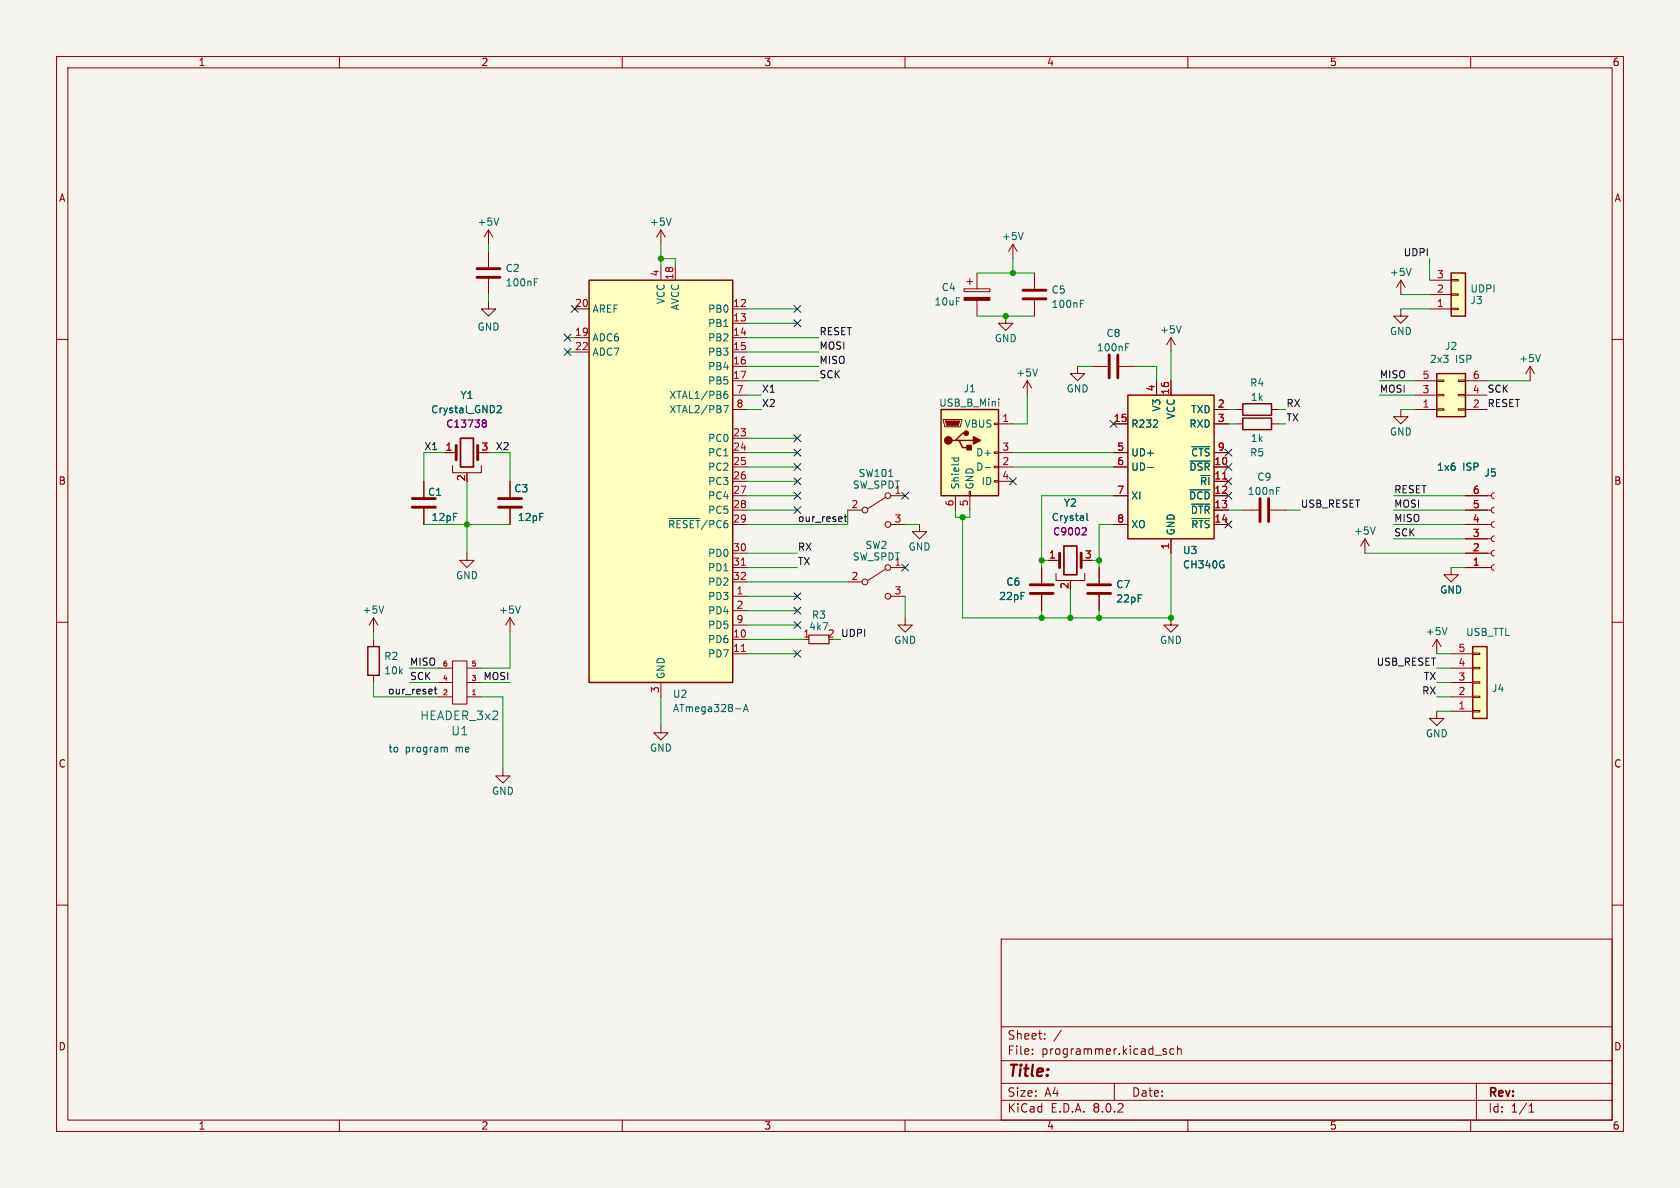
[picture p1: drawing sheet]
<svg xmlns="http://www.w3.org/2000/svg" width="297mm" height="210mm" viewBox="0 0 297 210" stroke-linecap="round" stroke-linejoin="round" font-family="sans-serif">
<path d="M0 0h297v210h-297z" fill="#f5f4ef" stroke="#f5f4ef" stroke-width=".18"/>
<g fill="none" stroke="#840000" stroke-width=".18">
<path d="M10 10h277v190h-277zM12 12h273v186h-273zM60 10v2M110 10v2M160 10v2M210 10v2M260 10v2M10 60h2M247.6 49.5l-.7 1.3M247.6 49.5v2.6M247.6 49.5l.8 1.3M285 60h2"/>
<path d="M10 110h2M77.5 118.1h2.5M80 116.8h2.5v7.7h-2.5zM82.5 118.1h2.6M285 110h2M77.5 123.2h2.5M77.5 120.7h2.5M82.5 123.2h2.6M82.5 120.7h2.6M254 125.7v1.3h1.3l-1.3 1.3-1.3-1.3h1.3M10 160h2M285 160h2"/>
<path d="M177 166h108v32h-108zM60 198v2M110 198v2M160 198v2M177 194.5h108M177 191.5h108M177 187.5h108M177 181.5h108M182.5 186.3v.1M182.5 185.5v.1M184.7 183.6v.1M184.7 182.8v.1"/>
<path d="M187.6 182.1l-1.3 2M197 191.5v3M205.8 185.9l.4 .1v.2l-.2 .2h-.3M205.8 185.4l.4 .1M207.5 185.5l-.4-.1-.3 .3v.4l.2 .2h.5M208.2 185.5l.2-.1 .3 .1 .1 .9M208.2 184.9v1.5M210 198v2M260 198v2M261 191.5v6.5M270.3 196.6h.9M270.3 195.5l.4-.4v1.5"/>
</g>
<path d="M143 112.3h3.6v1.5h-3.6z" fill="none" stroke="#840000" stroke-width=".2"/>
<path d="M249.5 47.4l-.5 1.3" fill="none" stroke="#006464" stroke-width=".18"/>
<path d="M256.5 48.3h2.6v7.6h-2.6z" fill="#ffffc2"/>
<g fill="none" stroke="#840000" stroke-width=".18">
<path d="M177.8 55.9v1.3h1.3l-1.3 1.2-1.3-1.2h1.3M182.9 48.3v2.8M182.9 53.1v2.8M252.7 54.6h3.8M252.7 52.1h3.8M252.7 49.5h3.8M256.5 49.4h1.3v.3h-1.3zM256.5 51.9h1.3v.3h-1.3zM256.5 54.5h1.3v.2h-1.3zM181.6 67.3l-.8 1.3M181.6 67.3v2.6M181.6 67.3l.8 1.3"/>
<path d="M190.5 64.8v1.2h1.3l-1.3 1.3-1.3-1.3h1.3M218.4 74.9h1.3M224.8 74.9h1.3M78.7 80h1.9M80 82.3v1.3h5.1v-1.3M82.5 83.6v.2M84.5 80h.6M149.9 90.2h2.5M156.6 87.9l-3.2 2M157.5 87.6h2.5M157.5 92.7h2.5"/>
<circle cx="152.9" cy="90.2" r=".51"/>
<circle cx="157" cy="92.7" r=".51"/>
<circle cx="157" cy="87.6" r=".51"/>
</g>
<path d="M256.5 48.3h2.6v7.6h-2.6zM219.7 73.9h5.1v2h-5.1z" fill="none" stroke="#840000" stroke-width=".25"/>
<path d="M191 53.7h.4M191 53.1h.6M88 71.8l.4-.1 .2 .4-.8 .9h.8M183.4 65.2l-.4 1.3M157.1 84.2h.7" fill="none" stroke="#006464" stroke-width=".18"/>
<path d="M180.8 52.8h4.1M180.8 51.3h4.1M80.6 78.7v2.6M84.5 78.7v2.6" fill="none" stroke="#840000" stroke-width=".51"/>
<path d="M81.4 77.5h2.3v5.1h-2.3z" fill="none" stroke="#840000" stroke-width=".3"/>
<path d="M85.5 74.8h.2M85.7 74.2l.3 .3-.3 .3M85.7 74.8l.3 .2v.3l-.2 .1-.3 .1" fill="none" stroke="#840084" stroke-width=".18"/>
<path d="M199.4 69.9h15.2v25.4h-15.2z" fill="#ffffc2"/>
<path d="M199.4 69.9h15.2v25.4h-15.2zM65 114.3h2.1v5.1h-2.1z" fill="none" stroke="#840000" stroke-width=".25"/>
<g fill="none" stroke="#840000" stroke-width=".18">
<path d="M196.8 74.9h2.6M204.5 67.3v2.6M207 67.3v2.6M214.6 74.9h2.6M214.6 72.4h2.6M74.9 85.1v2.8M74.9 89.9v2.8M162.6 92.7v1.3h1.2l-1.2 1.3-1.3-1.3h1.3M196.8 82.6h2.6M196.8 87.6h2.6M196.8 92.7h2.6M196.8 80h2.6"/>
<path d="M207 95.3v2.5M214.6 82.6h2.6M214.6 85.1h2.6M214.6 87.6h2.6M214.6 90.2h2.6M214.6 92.7h2.6M214.6 80h2.6M66 109.2v2.6M66 113v1.3M66 119.4v1.3M66 109.2l-.7 1.3M66 109.2l.8 1.3"/>
<path d="M184.1 100.3v2.8M184.1 105.2v2.8M88.9 135.9v1.3h1.3l-1.3 1.2-1.3-1.2h1.3M116.8 128.3v1.2h1.3l-1.3 1.3-1.2-1.3h1.2"/>
</g>
<path d="M210.7 79h3.2M202.9 82.6h1M210.3 86.6h3.6M210.4 81.5h3.5M210.6 89.1h3.3M210.7 91.7h3.2M67.9 107.1l-.5 1.3" fill="none" stroke="#006464" stroke-width=".18"/>
<path d="M216.1 84.7h.8" fill="none" stroke="#a90000" stroke-width=".18"/>
<path d="M72.9 88.1h4.1M72.9 89.7h4.1M182.1 104.9h4.1M182.1 103.4h4.1" fill="none" stroke="#840000" stroke-width=".51"/>
<path d="M166.4 72.4h10.1v15.2h-10.1z" fill="#ffffc2"/>
<path d="M166.4 72.4h10.1v15.2h-10.1zM168.9 77.9h.6l.7 1.2h1.2M169.5 77.9h2.6M170.8 76.6h-.6l-1.3 1.3h-.6" fill="none" stroke="#840000" stroke-width=".25"/>
<g fill="#840000" stroke="#840000" stroke-width=".25">
<path d="M172.1 77.2l1.3 .7-1.3 .6z"/>
<path d="M170.9 78.7h.8v.8h-.8z"/>
<circle cx="167.6" cy="77.9" r=".63"/>
<circle cx="170.8" cy="76.6" r=".38"/>
</g>
<g fill="none" stroke="#840000" stroke-width=".18">
<path d="M116.8 40.6l-.7 1.3M116.8 40.6v2.6M116.8 40.6l.8 1.3M166.8 74.2h3.3v.2l-.3 1h-2.8zM175.8 79.9h.7v.2h-.7zM175.8 74.8h.7v.3h-.7zM176.5 74.9h2.6M82.5 97.8v1.3h1.3l-1.3 1.2-1.2-1.2h1.2M168.9 87.6v2.6M171.3 86.9h.3v.7h-.3zM171.4 87.6v2.6M175.8 85h.7v.2h-.7z"/>
<path d="M175.8 82.4h.7v.3h-.7zM176.5 82.6h2.6M176.5 80h2.6M176.5 85.1h2.6"/>
</g>
<path d="M167.1 74.4h2.6l-.3 .8h-2z" fill="#840000" stroke="#840000" stroke-width=".18"/>
<path d="M118.7 38.5l-.5 1.3M176.6 70.5v.2M176.6 71v.8M168.2 81h1.3M168.7 81l-.1 .3M169.4 81l.1 .3M174.1 82.6h1" fill="none" stroke="#006464" stroke-width=".18"/>
<path d="M104.1 49.5h25.4v71.2h-25.4z" fill="#ffffc2"/>
<path d="M104.1 49.5h25.4v71.2h-25.4zM219.7 71.4h5.1v2h-5.1z" fill="none" stroke="#840000" stroke-width=".25"/>
<g fill="none" stroke="#840000" stroke-width=".18">
<path d="M86.4 53.3v1.3h1.2l-1.2 1.3-1.3-1.3h1.3M86.4 40.6l-.8 1.3M86.4 40.6v2.6M86.4 44.5v2.7M86.4 49.3v2.8M86.4 40.6l.7 1.3M101.6 54.6h2.5M101.6 59.7h2.5M116.8 47v2.5M119.4 47v2.5M129.5 54.6h2.6M129.5 57.2h2.6"/>
<path d="M129.5 59.7h2.6M170.4 51.1h4.6v.5h-4.6zM170.9 49.8h1.1M171.4 49.3v1M172.7 48.3v2.8M172.7 53.1v2.8M179.1 43.2l-.8 1.3M179.1 43.2v2.5M179.1 43.2l.7 1.3M247.6 54.6v1.3h-1.2l1.2 1.3 1.3-1.3h-1.3M101.6 62.2h2.5M129.5 62.2h2.6"/>
<path d="M129.5 64.8h2.6M129.5 67.3h2.6M129.5 77.5h2.6M129.5 69.9h2.6M129.5 72.4h2.6M218.4 72.4h1.3M224.8 72.4h1.3M270.5 64.8l.8 1.2M270.5 64.8v2.5M270.5 64.8l-.8 1.2M90.2 85.1v2.8M90.2 89.9v2.8"/>
<path d="M129.5 80h2.6M129.5 82.6h2.6M129.5 85.1h2.6M129.5 87.6h2.6M129.5 90.2h2.6M129.5 92.7h2.6M129.5 97.8h2.6M185.4 99.1h1.9M191.1 99.1h.7M219.7 90.2h2.8M224.5 90.2h2.8M241.3 95.3l.8 1.2"/>
<path d="M241.3 95.3v2.5M241.3 95.3l-.8 1.2M259.1 87.6h4.6M259.1 90.2h4.6M259.1 92.7h4.6M259.1 97.8h4.6M259.1 95.3h4.6M264.2 87.1l-.4 .2-.1 .3 .1 .4 .4 .1M264.2 89.7l-.4 .1-.1 .4 .1 .3 .4 .2M264.2 92.2l-.4 .2-.1 .3 .1 .4 .4 .1M264.2 94.7l-.4 .2-.1 .4 .1 .3 .4 .2M264.2 97.3l-.4 .1-.1 .4 .1 .3 .4 .2"/>
<path d="M264.2 99.8l-.4 .2-.1 .3 .1 .4 .4 .1M90.2 109.2v2.6M90.2 109.2l-.8 1.3M90.2 109.2l.7 1.3M129.5 105.4h2.6M129.5 113h2.6M129.5 115.6h2.6M129.5 108h2.6M129.5 100.3h2.6M129.5 102.9h2.6M129.5 110.5h2.6M149.9 102.9h2.5"/>
<path d="M156.6 100.6l-3.2 2M157.5 105.4h2.5M157.5 100.3h2.5M160 109.2v1.3h1.3l-1.3 1.3-1.3-1.3h1.3M186.7 101.3v1.3h5.1v-1.3M189.2 102.6v.3M194.3 100.3v2.8M194.3 105.2v2.8M207 109.2v1.3h1.3l-1.3 1.3-1.3-1.3h1.3M254 113l-.8 1.3M254 113v2.6M254 113l.8 1.3"/>
<path d="M256.5 100.3v1.3h-1.2l1.2 1.3 1.3-1.3h-1.3M259.1 100.3h4.6M116.8 120.7v2.5"/>
<circle cx="152.9" cy="102.9" r=".51"/>
<circle cx="157" cy="105.4" r=".51"/>
<circle cx="157" cy="100.3" r=".51"/>
</g>
<path d="M131.1 99.9h.7M131.1 115.2h.7" fill="none" stroke="#a90000" stroke-width=".18"/>
<g fill="none" stroke="#006464" stroke-width=".18">
<path d="M88.2 38.5l-.4 1.3M94.5 49.9h.4M94.5 49.3h.6M180.9 41.1l-.4 1.3M127.9 71.7h.9l-.6 1.3M128 69.8l.4-.2 .3 .3-.1 .5h-.4l-.2-.1M128.6 69.2h-.4l-.2 .3M272.3 62.7l-.4 1.2M118.2 91.7h5.5M192.2 90.7v1.1l.1 .2M225.7 86.8h.4M225.7 86.2h.6"/>
<path d="M243.1 93.2l-.4 1.2M92 107.1l-.4 1.3M255.8 110.9l-.4 1.3M130 125.3h1M131.4 125.8l.5-1.3 .4 1.3M131.5 125.4h.7"/>
</g>
<path d="M188.1 96.5h2.3v5.1h-2.3z" fill="none" stroke="#840000" stroke-width=".3"/>
<path d="M84.3 47.5h4.1M84.3 49h4.1M88.1 88.1h4.1M88.1 89.7h4.1M187.3 97.8v2.5M191.1 97.8v2.5M222.8 88.1v4.1M224.3 88.1v4.1M192.3 104.9h4M192.3 103.4h4" fill="none" stroke="#840000" stroke-width=".51"/>
<path d="M191.8 93.3l.2 .2v.3l-.7 .8h.7" fill="none" stroke="#840084" stroke-width=".18"/>
<path d="M170.4 52.6h4.6v.5h-4.6z" fill="#840000" stroke="#840000" stroke-width=".18"/>
<path d="M254 66h5.1v7.7h-5.1z" fill="#ffffc2"/>
<g fill="none" stroke="#840000" stroke-width=".18">
<path d="M247.6 72.4v1.3h-1.2l1.2 1.2 1.3-1.2h-1.3M250.2 72.4h3.8M250.2 69.9h3.8M250.2 67.3h3.8M254 67.2h1.3v.2h-1.3zM254 69.7h1.3v.3h-1.3zM254 72.3h1.3v.2h-1.3zM257.8 67.2h1.3v.2h-1.3zM257.8 69.7h1.3v.3h-1.3zM257.8 72.3h1.3v.2h-1.3zM259.1 72.4h3.8M259.1 69.9h3.8"/>
<path d="M259.1 67.3h3.8"/>
</g>
<path d="M254 66h5.1v7.7h-5.1z" fill="none" stroke="#840000" stroke-width=".25"/>
<path d="M260.3 114.3h2.6v12.7h-2.6z" fill="#ffffc2"/>
<g fill="none" stroke="#840000" stroke-width=".18">
<path d="M207 59.7l-.8 1.3M207 59.7v2.5M207 59.7l.8 1.3M193 64.8h2.8M196.8 74.9h2.6M197.9 64.8h2.8M204.5 67.3v2.6M207 67.3v2.6M214.6 74.9h2.6M214.6 72.4h2.6M74.9 85.1v2.8M74.9 89.9v2.8"/>
<path d="M78.7 80h1.3M90.2 85.1v2.8M90.2 89.9v2.8M185.4 99.1h1.3M196.8 82.6h2.6M196.8 87.6h2.6M196.8 92.7h2.6M196.8 80h2.6M207 95.3v2.5M214.6 82.6h2.6M214.6 85.1h2.6M214.6 87.6h2.6"/>
<path d="M214.6 90.2h2.6M214.6 92.7h2.6M214.6 80h2.6M259.1 87.6h3.8M259.1 90.2h3.8M259.1 92.7h3.8M259.1 97.8h3.8M259.1 95.3h3.8M184.1 100.3v2.8M184.1 105.2v2.8M194.3 100.3v2.8M194.3 105.2v2.8"/>
<path d="M256.5 118.1h3.8M256.5 115.6h3.8M259.1 100.3h3.8M260.3 115.4h1.3v.3h-1.3zM260.3 118h1.3v.2h-1.3zM256.5 125.7h3.8M256.5 123.2h3.8M256.5 120.7h3.8M260.3 120.5h1.3v.3h-1.3zM260.3 123.1h1.3v.2h-1.3zM260.3 125.6h1.3v.3h-1.3z"/>
</g>
<path d="M260.3 114.3h2.6v12.7h-2.6z" fill="none" stroke="#840000" stroke-width=".25"/>
<path d="M208.8 57.6l-.4 1.3M88 71.8l.4-.1 .2 .4-.8 .9h.8M199 61.4h.4M199 60.8h.6M210.7 79h3.2M192.2 90.7v1.1l.1 .2M202.9 82.6h1M210.3 86.6h3.6M210.4 81.5h3.5M210.6 89.1h3.3M210.7 91.7h3.2" fill="none" stroke="#006464" stroke-width=".18"/>
<path d="M196.1 62.7v4.1M197.6 62.7v4.1" fill="none" stroke="#840000" stroke-width=".51"/>
<path d="M149.2 91.4h.5M149.4 90.9v1.1l.3 .2M76.8 121.8h.4M76.9 121.4v1.1l.3 .2" fill="none" stroke="#0f0f0f" stroke-width=".18"/>
<path d="M78.6 132.2h.4l.1 .7" fill="none" stroke="#0000c2" stroke-width=".18"/>
<g fill="none" stroke="#009600" stroke-width=".18">
<path d="M86.4 43.2v1.3M86.4 52.1v1.2M100.3 59.7h1.3M116.8 45.7h2.6v1.3M116.8 43.2v3.8M132.1 54.6h8.9M132.1 57.2h8.9M132.1 59.7h12.7M172.7 48.3h10.2M172.7 55.9h10.2M179.1 45.7v2.6M247.6 54.6h5.1"/>
<path d="M247.6 52.1h5.1M252.7 45.7v3.8M100.3 62.2h1.3M132.1 64.8h12.7M132.1 72.4h2.5M132.1 67.3h12.7M132.1 69.9h2.5M132.1 62.2h12.7M132.1 77.5h8.9M181.6 69.9v5h-2.5M190.5 64.8h2.5M200.7 64.8h3.8v2.5"/>
<path d="M207 62.2v5.1M217.2 74.9h1.2M217.2 72.4h1.2M226.1 74.9h1.2M226.1 72.4h1.2M243.8 67.3h6.4M243.8 69.9h6.4M247.6 72.4h2.6M262.9 67.3h7.6M74.9 92.7h15.3M78.7 80h-3.8v5.1M82.5 85.1v12.7"/>
<path d="M86.4 80h3.8v5.1M132.1 90.2h8.9M132.1 97.8h8.9M132.1 82.6h8.9M132.1 87.6h8.9M132.1 80h8.9M132.1 85.1h8.9M149.9 90.2v2.5h-17.8M160 92.7h2.6M168.9 90.2v1.2h2.5v-1.2M170.2 91.4v17.8h36.8v-11.4M179.1 82.6h17.7"/>
<path d="M179.1 80h17.7M184.1 99.1h1.3M193 99.1h1.3M196.8 92.7h-2.5v7.6M196.8 87.6h-12.7v12.7M217.2 90.2h2.5M227.3 90.2h2.6M241.3 97.8h17.8M246.4 90.2h12.7M246.4 92.7h12.7M246.4 87.6h12.7M246.4 95.3h12.7"/>
<path d="M66 111.8v1.2M72.4 118.1h5.1M90.2 111.8v6.3h-5.1M132.1 102.9h17.8M132.1 100.3h8.9M132.1 113h10.1M132.1 115.6h8.9M132.1 108h8.9M132.1 105.4h8.9M132.1 110.5h8.9M147.3 113h1.3M160 105.4v3.8"/>
<path d="M184.1 108v1.2M189.2 104.1v5.1M194.3 108v1.2M254 115.6h2.5M254 118.1h2.5M256.5 100.3h2.6M66 120.7v2.5h11.5M72.4 120.7h5.1M85.1 123.2h3.8v12.7M85.1 120.7h5.1M116.8 123.2v5.1M254 120.7h2.5"/>
<path d="M254 125.7h2.5M254 123.2h2.5"/>
</g>
<g fill="none" stroke="#000084" stroke-width=".18">
<path d="M99.7 59.1l1.2 1.2M100.9 59.1l-1.2 1.2M101 54l1.2 1.2M102.2 54l-1.2 1.2M140.4 54l1.2 1.2M140.4 56.5l1.2 1.3M141.6 54l-1.2 1.2M141.6 56.5l-1.2 1.3M99.7 61.6l1.2 1.2M100.9 61.6l-1.2 1.2M140.4 79.4l1.2 1.2M140.4 76.9l1.2 1.2"/>
<path d="M141.6 79.4l-1.2 1.2M141.6 76.9l-1.2 1.2M196.2 74.3l1.3 1.2M197.5 74.3l-1.3 1.2M216.6 79.4l1.2 1.2M217.8 79.4l-1.2 1.2M140.4 89.6l1.2 1.2M140.4 81.9l1.2 1.3M140.4 84.5l1.2 1.2M140.4 87l1.2 1.2M141.6 89.6l-1.2 1.2M141.6 81.9l-1.2 1.3"/>
<path d="M141.6 84.5l-1.2 1.2M141.6 87l-1.2 1.2M159.4 87l1.2 1.2M159.4 99.7l1.2 1.2M160.6 87l-1.2 1.2M160.6 99.7l-1.2 1.2M178.5 84.5l1.2 1.2M179.7 84.5l-1.2 1.2M216.6 92.1l1.2 1.2M216.6 84.5l1.2 1.2M216.6 87l1.2 1.2M216.6 81.9l1.2 1.3"/>
<path d="M217.8 92.1l-1.2 1.2M217.8 84.5l-1.2 1.2M217.8 87l-1.2 1.2M217.8 81.9l-1.2 1.3M140.4 109.9l1.2 1.2M140.4 115l1.2 1.2M140.4 104.8l1.2 1.2M140.4 107.3l1.2 1.3M141.6 109.9l-1.2 1.2M141.6 115l-1.2 1.2M141.6 104.8l-1.2 1.2M141.6 107.3l-1.2 1.3"/>
</g>
<path d="M216.1 84.7h.8" fill="none" stroke="#a90000" stroke-width=".18"/>
<path d="M85.5 74.8h.2M85.7 74.2l.3 .3-.3 .3M85.7 74.8l.3 .2v.3l-.2 .1-.3 .1M191.8 93.3l.2 .2v.3l-.7 .8h.7" fill="none" stroke="#840084" stroke-width=".18"/>
<g fill="#009600" stroke="#009600" stroke-width=".18">
<circle cx="194.3" cy="109.2" r=".46"/>
<circle cx="207" cy="109.2" r=".46"/>
<circle cx="189.2" cy="109.2" r=".46"/>
<circle cx="184.1" cy="109.2" r=".46"/>
<circle cx="184.1" cy="99.1" r=".46"/>
<circle cx="194.3" cy="99.1" r=".46"/>
<circle cx="179.1" cy="48.3" r=".46"/>
<circle cx="170.2" cy="91.4" r=".46"/>
<circle cx="177.8" cy="55.9" r=".46"/>
<circle cx="116.8" cy="45.7" r=".46"/>
<circle cx="82.5" cy="92.7" r=".46"/>
</g>
<text font-size="2.8" fill="#840000" x="178" y="190.9">Title:</text>
<g font-size="2.1" fill="#006464">
<text x="74.2" y="127.5">HEADER_3x2</text>
<text x="79.7" y="130.2">U1</text>
</g>
<g font-size="2.1" fill="#840000">
<text x="178" y="184">Sheet:</text>
<text x="178" y="186.7">File:</text>
<text x="184.1" y="186.7">programmer.kicad_sch</text>
<text x="178" y="196.9">KiCad</text>
<text x="178" y="194.1">Size:</text>
<text x="184.7" y="194.1">A4</text>
<text x="185.7" y="196.9">E.D.A.</text>
<text x="193.3" y="196.9">8.0.2</text>
<text x="200" y="194.1">Date:</text>
<text x="263" y="194.3">Rev:</text>
<text x="263" y="196.9">Id:</text>
<text x="267.1" y="196.9">1/1</text>
</g>
<g font-size="1.8" fill="#840000">
<text x="35" y="11.9">1</text>
<text x="85" y="11.9">2</text>
<text x="135" y="11.9">3</text>
<text x="185" y="11.9">4</text>
<text x="235" y="11.9">5</text>
<text x="285" y="11.9">6</text>
<text x="10.3" y="35.9">A</text>
<text x="285.3" y="35.9">A</text>
<text x="10.3" y="85.9">B</text>
<text x="285.3" y="85.9">B</text>
<text x="10.3" y="135.9">C</text>
<text x="285.3" y="135.9">C</text>
<text x="10.3" y="185.9">D</text>
<text x="285.3" y="185.9">D</text>
<text x="35" y="199.9">1</text>
<text x="85" y="199.9">2</text>
<text x="135" y="199.9">3</text>
<text x="185" y="199.9">4</text>
<text x="235" y="199.9">5</text>
<text x="285" y="199.9">6</text>
</g>
<g font-size="1.8" fill="#006464">
<text x="84.3" y="40.1">+5V</text>
<text x="114.8" y="40.1">+5V</text>
<text x="177" y="42.6">+5V</text>
<text x="89.3" y="48.3">C2</text>
<text x="89.3" y="50.8">100nF</text>
<text x="117.7" y="53.9" transform="rotate(-90 117.7 53.9)">VCC</text>
<text x="166.4" y="51.7">C4</text>
<text x="185.8" y="52.1">C5</text>
<text x="245.6" y="49">+5V</text>
<text x="259.9" y="54">J3</text>
<text x="259.9" y="51.9">UDPI</text>
<text x="84.3" y="58.6">GND</text>
<text x="104.6" y="55.5">AREF</text>
<text x="120.2" y="55" transform="rotate(-90 120.2 55)">AVCC</text>
<text x="125.1" y="55.5">PB0</text>
<text x="125.1" y="58">PB1</text>
<text x="165.1" y="54.2">10uF</text>
<text x="185.8" y="54.6">100nF</text>
<text x="195.5" y="59.8">C8</text>
<text x="205" y="59.1">+5V</text>
<text x="245.6" y="59.4">GND</text>
<text x="104.6" y="60.6">ADC6</text>
<text x="104.6" y="63.1">ADC7</text>
<text x="125.1" y="60.6">PB2</text>
<text x="125.1" y="63.1">PB3</text>
<text x="125.1" y="65.6">PB4</text>
<text x="175.8" y="60.7">GND</text>
<text x="193.8" y="62.3">100nF</text>
<text x="252.7" y="64.4">2x3</text>
<text x="255.3" y="62.1">J2</text>
<text x="257.3" y="64.4">ISP</text>
<text x="268.5" y="64.2">+5V</text>
<text x="81.3" y="70.7">Y1</text>
<text x="118.2" y="70.7">XTAL1/PB6</text>
<text x="125.1" y="68.2">PB5</text>
<text x="170.3" y="69.6">J1</text>
<text x="179.6" y="66.8">+5V</text>
<text x="188.5" y="69.6">GND</text>
<text x="220.9" y="68.5">R4</text>
<text x="221" y="71.1">1k</text>
<text x="118.2" y="73.3">XTAL2/PB7</text>
<text x="165.9" y="72.1">USB_B_Mini</text>
<text x="170.4" y="75.8">VBUS</text>
<text x="199.9" y="75.8">R232</text>
<text x="205.3" y="72.9" transform="rotate(-90 205.3 72.9)">V3</text>
<text x="207.9" y="74.2" transform="rotate(-90 207.9 74.2)">VCC</text>
<text x="210.2" y="75.8">RXD</text>
<text x="210.5" y="73.3">TXD</text>
<text x="245.6" y="77.2">GND</text>
<text x="125.1" y="78.3">PC0</text>
<text x="125.1" y="80.9">PC1</text>
<text x="125.1" y="83.4">PC2</text>
<text x="172.5" y="83.4">D-</text>
<text x="172.5" y="80.9">D+</text>
<text x="199.9" y="80.9">UD+</text>
<text x="199.9" y="83.4">UD-</text>
<text x="210.2" y="83.4">~{DSR}</text>
<text x="210.5" y="80.9">~{CTS}</text>
<text x="220.9" y="80.9">R5</text>
<text x="221" y="78.3">1k</text>
<text x="254" y="83.4">1x6</text>
<text x="258.6" y="83.4">ISP</text>
<text x="75.6" y="87.9">C1</text>
<text x="90.8" y="87.2">C3</text>
<text x="125.1" y="86">PC3</text>
<text x="125.1" y="88.5">PC4</text>
<text x="150.7" y="86.6">SW_SPDT</text>
<text x="151.7" y="84.5">SW101</text>
<text x="158" y="87.4">1</text>
<text x="169.8" y="86.6" transform="rotate(-90 169.8 86.6)">Shield</text>
<text x="172.3" y="86.6" transform="rotate(-90 172.3 86.6)">GND</text>
<text x="173.4" y="86">ID</text>
<text x="188" y="89.8">Y2</text>
<text x="199.9" y="88.5">XI</text>
<text x="210.1" y="88.5">~{DCD}</text>
<text x="212" y="86">~{RI}</text>
<text x="220.5" y="87.7">100nF</text>
<text x="222.2" y="85.2">C9</text>
<text x="262.3" y="84.5">J5</text>
<text x="76.2" y="92.3">12pF</text>
<text x="91.4" y="92.3">12pF</text>
<text x="118" y="93.6">~{RESET}/PC6</text>
<text x="125.1" y="91">PC5</text>
<text x="185.8" y="92.3">Crystal</text>
<text x="199.9" y="93.6">XO</text>
<text x="207.9" y="94.7" transform="rotate(-90 207.9 94.7)">GND</text>
<text x="210.4" y="91">~{DTR}</text>
<text x="210.5" y="93.6">~{RTS}</text>
<text x="239.3" y="94.7">+5V</text>
<text x="125.1" y="98.7">PD0</text>
<text x="125.1" y="101.2">PD1</text>
<text x="150.7" y="99.3">SW_SPDT</text>
<text x="152.9" y="97.2">SW2</text>
<text x="158" y="100.1">1</text>
<text x="160.5" y="97.5">GND</text>
<text x="209" y="98.1">U3</text>
<text x="209" y="100.7">CH340G</text>
<text x="80.5" y="102.6">GND</text>
<text x="125.1" y="106.3">PD3</text>
<text x="125.1" y="103.7">PD2</text>
<text x="176.5" y="106.3">22pF</text>
<text x="177.8" y="103.7">C6</text>
<text x="197.2" y="104.2">C7</text>
<text x="197.2" y="106.7">22pF</text>
<text x="254.5" y="105.1">GND</text>
<text x="64" y="108.7">+5V</text>
<text x="88.1" y="108.7">+5V</text>
<text x="125.1" y="113.9">PD6</text>
<text x="125.1" y="108.8">PD4</text>
<text x="125.1" y="111.4">PD5</text>
<text x="143" y="111.6">4k7</text>
<text x="143.4" y="109.6">R3</text>
<text x="252" y="112.5">+5V</text>
<text x="259.1" y="112.6">USB_TTL</text>
<text x="67.8" y="116.9">R2</text>
<text x="67.8" y="119.4">10k</text>
<text x="125.1" y="116.4">PD7</text>
<text x="158" y="114">GND</text>
<text x="205" y="114">GND</text>
<text x="117.7" y="120.1" transform="rotate(-90 117.7 120.1)">GND</text>
<text x="118.9" y="123.5">U2</text>
<text x="263.7" y="122.5">J4</text>
<text x="118.9" y="126.1">ATmega328-A</text>
<text x="252" y="130.5">GND</text>
<text x="114.8" y="133.1">GND</text>
<text x="86.9" y="140.7">GND</text>
</g>
<g font-size="1.8" fill="#0f0f0f">
<text x="248.1" y="45.4">UDPI</text>
<text x="144.8" y="59.3">RESET</text>
<text x="144.8" y="64.4">MISO</text>
<text x="144.8" y="61.9">MOSI</text>
<text x="134.6" y="69.5">X1</text>
<text x="144.8" y="67">SCK</text>
<text x="243.8" y="69.5">MOSI</text>
<text x="243.8" y="67">MISO</text>
<text x="262.9" y="69.5">SCK</text>
<text x="134.6" y="72">X2</text>
<text x="227.3" y="74.6">TX</text>
<text x="227.3" y="72">RX</text>
<text x="262.9" y="72">RESET</text>
<text x="74.9" y="79.7">X1</text>
<text x="87.5" y="79.7">X2</text>
<text x="229.9" y="89.8">USB_RESET</text>
<text x="246.4" y="89.8">MOSI</text>
<text x="246.4" y="87.3">RESET</text>
<text x="141" y="92.4">our_reset</text>
<text x="246.4" y="92.4">MISO</text>
<text x="246.4" y="94.9">SCK</text>
<text x="141" y="97.4">RX</text>
<text x="141" y="100">TX</text>
<text x="148.6" y="112.7">UDPI</text>
<text x="72.4" y="117.8">MISO</text>
<text x="243.3" y="117.8">USB_RESET</text>
<text x="68.5" y="122.8">our_reset</text>
<text x="72.4" y="120.3">SCK</text>
<text x="85.4" y="120.3">MOSI</text>
<text x="251.3" y="122.8">RX</text>
<text x="251.6" y="120.3">TX</text>
</g>
<g font-size="1.8" fill="#a90000">
<text x="116.6" y="49" transform="rotate(-90 116.6 49)">4</text>
<text x="119.1" y="49.6" transform="rotate(-90 119.1 49.6)">18</text>
<text x="253.9" y="51.8">2</text>
<text x="253.9" y="49.3">3</text>
<text x="101.6" y="59.4">19</text>
<text x="101.6" y="54.4">20</text>
<text x="129.5" y="54.4">12</text>
<text x="129.5" y="56.9">13</text>
<text x="129.5" y="59.4">14</text>
<text x="253.9" y="54.4">1</text>
<text x="101.6" y="62">22</text>
<text x="129.5" y="62">15</text>
<text x="129.5" y="64.5">16</text>
<text x="129.5" y="67.1">17</text>
<text x="130.1" y="69.6">7</text>
<text x="204.2" y="69.3" transform="rotate(-90 204.2 69.3)">4</text>
<text x="206.8" y="69.9" transform="rotate(-90 206.8 69.9)">16</text>
<text x="251.4" y="69.6">3</text>
<text x="251.4" y="67.1">5</text>
<text x="260.3" y="69.6">4</text>
<text x="260.3" y="67.1">6</text>
<text x="129.5" y="77.2">23</text>
<text x="130.1" y="72.1">8</text>
<text x="177.1" y="74.7">1</text>
<text x="196.8" y="74.7">15</text>
<text x="215.2" y="72.1">2</text>
<text x="215.2" y="74.7">3</text>
<text x="251.4" y="72.1">1</text>
<text x="260.3" y="72.1">2</text>
<text x="78.7" y="79.8">1</text>
<text x="85" y="79.8">3</text>
<text x="129.5" y="79.8">24</text>
<text x="129.5" y="82.3">25</text>
<text x="177.1" y="82.3">2</text>
<text x="177.1" y="79.8">3</text>
<text x="197.4" y="79.8">5</text>
<text x="197.4" y="82.3">6</text>
<text x="214.6" y="82.3">10</text>
<text x="215.2" y="79.8">9</text>
<text x="82.3" y="85.2" transform="rotate(-90 82.3 85.2)">2</text>
<text x="129.5" y="84.8">26</text>
<text x="129.5" y="87.4">27</text>
<text x="129.5" y="89.9">28</text>
<text x="150.4" y="89.9">2</text>
<text x="168.7" y="89.6" transform="rotate(-90 168.7 89.6)">6</text>
<text x="171.2" y="89.6" transform="rotate(-90 171.2 89.6)">5</text>
<text x="177.1" y="84.8">4</text>
<text x="197.4" y="87.4">7</text>
<text x="214.6" y="84.8">11</text>
<text x="214.6" y="87.4">12</text>
<text x="214.6" y="89.9">13</text>
<text x="260.3" y="89.9">5</text>
<text x="260.3" y="87.4">6</text>
<text x="129.5" y="92.5">29</text>
<text x="158" y="92.5">3</text>
<text x="197.4" y="92.5">8</text>
<text x="214.6" y="92.5">14</text>
<text x="260.3" y="95">3</text>
<text x="260.3" y="92.5">4</text>
<text x="129.5" y="97.5">30</text>
<text x="129.5" y="100.1">31</text>
<text x="185.3" y="98.8">1</text>
<text x="191.7" y="98.8">3</text>
<text x="206.8" y="97.2" transform="rotate(-90 206.8 97.2)">1</text>
<text x="260.3" y="100.1">1</text>
<text x="260.3" y="97.5">2</text>
<text x="129.5" y="102.6">32</text>
<text x="130.1" y="105.2">1</text>
<text x="130.1" y="107.7">2</text>
<text x="150.4" y="102.6">2</text>
<text x="158" y="105.2">3</text>
<text x="189" y="104.2" transform="rotate(-90 189 104.2)">2</text>
<text x="129.5" y="112.8">10</text>
<text x="130.1" y="110.2">9</text>
<text x="141.9" y="112.8">1</text>
<text x="146.2" y="112.8">2</text>
<text x="129.5" y="115.3">11</text>
<text x="257.7" y="117.9">4</text>
<text x="257.7" y="115.3">5</text>
<text x="116.6" y="122.6" transform="rotate(-90 116.6 122.6)">3</text>
<text x="257.7" y="125.5">1</text>
<text x="257.7" y="122.9">2</text>
<text x="257.7" y="120.4">3</text>
</g>
<g font-size="1.8" fill="#840084">
<text x="76.1" y="73.3">Crystal_GND2</text>
<text x="78.8" y="75.8">C13738</text>
<text x="186.1" y="94.8">C9002</text>
</g>
<g font-size="1.8" fill="#0000c2">
<text x="68.6" y="133.1">to</text>
<text x="71.6" y="133.1">program</text>
<text x="80.7" y="133.1">me</text>
</g>
<g font-size="1.2" fill="#a90000">
<text x="78.2" y="117.9">6</text>
<text x="83.3" y="117.9">5</text>
<text x="78.2" y="122.9">2</text>
<text x="78.2" y="120.4">4</text>
<text x="83.3" y="122.9">1</text>
<text x="83.3" y="120.4">3</text>
</g>
</svg>
